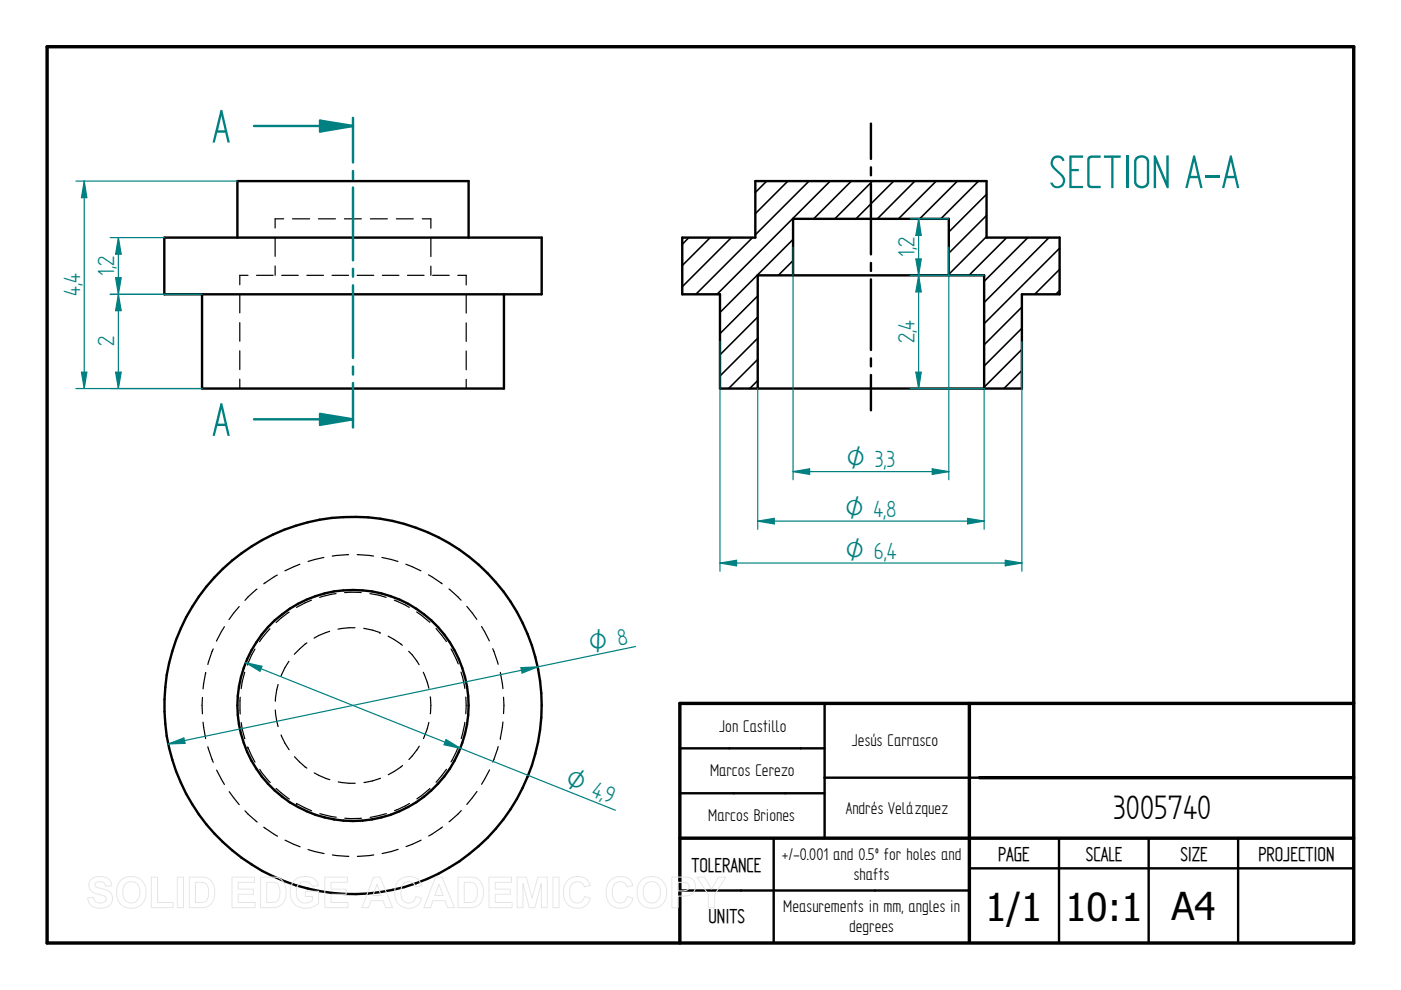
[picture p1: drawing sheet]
<svg xmlns="http://www.w3.org/2000/svg" width="297mm" height="210mm" viewBox="0 0 297 210" stroke-linecap="round" stroke-linejoin="round" font-family="sans-serif">
<path d="M10 9.9h277v190h-277zM205.5 149.1v50.5M287 149.1h-142.9v50.8M144.1 177.7h142.9M207.6 164.9h79.4" fill="none" stroke="#000" stroke-width=".72"/>
<g fill="none" stroke="#000" stroke-width=".51">
<path d="M34.8 50.4h80v12h-80zM50.3 50.4v-12h49.1v12M42.8 62.4v20h64v-20M144.1 158.7h30.7M174.8 149.1v28.6M144.1 168.2h30.7M164 177.7v22.2M207.6 164.9h-32.8M224.5 177.7v22.2M243.5 177.7v22.2M262.5 177.7v22.2M144.1 188.8h61.4"/>
<path d="M205.5 184.1h81.5"/>
<circle cx="74.8" cy="149.6" r="40"/>
<circle cx="74.9" cy="149.6" r="24.5"/>
</g>
<g fill="none" stroke="#000" stroke-width=".25">
<path d="M52.6 58.4h-1.8v2M54.4 58.4h3.5M58.3 50.4v4M58.3 56.4v2M59.7 58.4h3.5M60.2 46.4h-1.9v1.9M62 46.4h3.7M65.1 58.4h3.5M67.5 46.4h3.6M70.4 58.4h3.5M73 46.4h3.6M75.7 58.4h3.5"/>
<path d="M78.5 46.4h3.6M81.1 58.4h3.5M84 46.4h3.6M86.4 58.4h3.5M89.5 46.4h1.9v2M91.4 50.4v4M91.4 56.4v2M91.7 58.4h3.5M97.1 58.4h1.7v2M50.8 62.4v3.9M50.8 68.4v3.9M50.8 74.4v4"/>
<path d="M98.8 62.4v4M98.8 68.5v3.9M98.8 74.4v4M50.8 80.4v2M98.8 80.4v2M63.6 119.6l-3.2 1.4M68.7 118.2l-3.4 .8M73.9 117.6l-3.5 .3M75.7 117.6l3.5 .3M81 118.2l3.4 .8M86.1 119.6l3.1 1.4M45.2 137.6l-1.1 3.3"/>
<path d="M47.6 132.9l-1.7 3M50.7 128.6l-2.1 2.8M54.1 137.6l-1.6 3.2M54.5 124.9l-2.6 2.4M57.2 133.3l-2.2 2.8M58.8 121.9l-2.9 1.9M61.3 129.8l-2.8 2.2M65.1 136.3l-2.7 2.4M66 127.3l-3.1 1.5M69.9 133.9l-2.3 .8-1 .6M71.2 125.9l-3.4 .8M73.1 125.6h3.5"/>
<path d="M75.3 133.1l-3.6 .3M77.1 133.2l3.5 .9M78.4 125.9l3.5 .8M80.6 134.1h.1M82.3 134.9l3 1.9M83.6 127.3l3.2 1.5M86.7 138.1l.7 .7 1.5 2.1M88.3 129.8l2.8 2.2M90.8 121.9l3 1.9M92.5 133.3l2.2 2.7M95.2 124.9l2.5 2.4M95.6 137.6l1.6 3.2"/>
<path d="M99 128.6l2.1 2.7M102.1 132.8l1.7 3.1M104.5 137.5l1.1 3.3M42.9 147.9v3.4M43 153.1l.6 3.5M43.6 142.6h.1M43.6 142.6l-.6 3.4M44.1 158.3l1.1 3.3M50.9 147.8v3.6M51.1 153.2l.8 3.4M51.9 142.5l-.8 3.5M52.5 140.8h.1"/>
<path d="M52.5 158.4l1.6 3.2M52.5 158.4h.1M58.4 150.5l.6 3.6M59 145.1l-.6 3.6M59.6 155.8l.8 1.8 .9 1.4M61.3 140.2l-.9 1.4-.8 1.8M88.9 158.2l-2.2 2.8M89.7 142.5l1.2 3.4M90.9 153.2l-.3 1.3-.8 2.1M91.2 147.7l.2 1.9-.2 1.7M97.2 158.3l-1.6 3.2M97.7 142.5l.8 3.5"/>
<path d="M98.5 153.2l-.7 3.4M98.8 147.8v3.5M105.6 158.3l-1.1 3.3M106.1 142.6l.5 3.4M106.1 156.5h.1M106.6 153.1l-.5 3.4M106.8 147.8v3.5M45.9 163.3l1.7 3M48.6 167.9l2.1 2.7M51.9 171.9l2.6 2.4M55.1 163.1l2.2 2.8M55.9 175.4l2.9 1.9"/>
<path d="M58.5 167.2l2.8 2.2M60.4 178.1l3.2 1.4M62.4 160.4l2.7 2.5M62.9 170.3l3.2 1.6M62.9 170.3h.1M66.6 163.9l3.3 1.4M67.8 172.5l3.5 .8M71.7 165.8l2.3 .3h1.3M73.1 173.5h3.5M80.6 165l-1.6 .6-1.8 .3M81.9 172.5l-3.4 .8M85.3 162.3l-3 2"/>
<path d="M86.8 170.3l-3.2 1.6M89.3 178.1l-3.2 1.4M91.1 167.2l-2.7 2.2M93.8 175.3l-2.9 1.9M94.7 163.1l-2.2 2.8M97.8 171.9l-2.6 2.3M101.1 167.8l-2.1 2.8M103.8 163.2l-1.7 3.1M65.3 180.1l3.4 .9M70.5 181.3l3.5 .3M79.2 181.3l-3.4 .3M84.4 180.1l-3.4 .9"/>
</g>
<path d="M74.8 26.7v7.8M74.8 36.2v1.8M74.8 39.8v15.4M74.8 57v1.7M74.8 60.5v15.4M74.8 77.7v1.7M74.8 81.2v7.7h-21" fill="none" stroke="#008080" stroke-width=".51"/>
<path d="M67.9 87.8l6.9 1.1-6.9 1.2z" fill="#008080"/>
<path d="M53.8 26.7h21M67.9 87.8l6.9 1.1-6.9 1.2z" fill="none" stroke="#008080" stroke-width=".51"/>
<path d="M67.9 25.6l6.9 1.1-6.9 1.2z" fill="#008080"/>
<path d="M67.9 25.6l6.9 1.1-6.9 1.2zM74.8 25v1.7M74.8 88.9v1.7" fill="none" stroke="#008080" stroke-width=".51"/>
<g fill="none" stroke="#000" stroke-width=".34">
<path d="M162.6 38.4l-2.5 2.4M167 38.4l-6.9 6.9M171.5 38.4l-11.4 11.4M176 38.4l-24 24M180.5 38.4l-8 8M185 38.4l-8 8M189.5 38.4l-8 8M194 38.4l-8 8M198.5 38.4l-8 8M203 38.4l-8 8M207.5 38.4l-8 8M146 50.4l-1.4 1.4"/>
<path d="M150.6 50.4l-6 5.9M155.1 50.4l-10.5 10.4M159.6 50.4l-12.1 12M168.1 50.8l-15.4 15.5M168.1 55.2l-3.1 3.2M209.2 41.2l-8 8M209.2 45.7l-8 8M209.2 50.2l-8 8M213.4 50.4l-8 8M217.9 50.4l-9.2 9.2M222.4 50.4l-13.7 13.7M224.7 57.1l-5.3 5.3"/>
<path d="M224.7 52.6l-16 16M160.7 76.2l-6.2 6.2M160.7 71.7l-8 8M160.7 67.2l-8 8M160.7 62.7l-8 8M216.7 65.1l-8 8M216.7 69.6l-8 8M216.7 74.1l-8 8M216.7 78.6l-3.9 3.8M224.7 61.6l-.8 .8M160.7 80.7l-1.7 1.7"/>
</g>
<path d="M144.6 50.4h15.5v-12h49.1v12h15.5v12h-8v20h-64v-20h-8.1zM201.2 58.4v-12h-33.1v12M160.7 82.4v-24h48v24" fill="none" stroke="#000" stroke-width=".51"/>
<path d="M134.7 137.1l-99 20.6M35.7 157.7l3.3-1.2 .2 1.1z" fill="none" stroke="#008080" stroke-width=".25"/>
<path d="M35.7 157.7l3.3-1.2 .2 1.1z" fill="#008080"/>
<path d="M110.4 141.6l3.6-.2-3.3 1.3z" fill="none" stroke="#008080" stroke-width=".25"/>
<path d="M110.4 141.6l3.6-.2-3.3 1.3z" fill="#008080"/>
<path d="M52.1 140.5l3.4 .8-.4 1zM52.1 140.5l78.4 31.3" fill="none" stroke="#008080" stroke-width=".25"/>
<path d="M52.1 140.5l3.4 .8-.4 1z" fill="#008080"/>
<path d="M94.6 156.8l3 1.9-3.5-.8z" fill="none" stroke="#008080" stroke-width=".25"/>
<path d="M94.6 156.8l3 1.9-3.5-.8z" fill="#008080"/>
<path d="M23.4 62.4h19.4M25.1 62.4l.6 3.5h-1.2zM23.4 82.4h19.4" fill="none" stroke="#008080" stroke-width=".25"/>
<path d="M25.1 62.4l.6 3.5h-1.2z" fill="#008080"/>
<path d="M24.5 78.9h1.2l-.6 3.5z" fill="none" stroke="#008080" stroke-width=".25"/>
<path d="M24.5 78.9h1.2l-.6 3.5z" fill="#008080"/>
<path d="M23.4 50.4h11.4M25.1 50.4l.6 3.5h-1.2zM23.4 62.4h11.4M25.1 62.4v20" fill="none" stroke="#008080" stroke-width=".25"/>
<path d="M25.1 50.4l.6 3.5h-1.2z" fill="#008080"/>
<path d="M24.5 58.9h1.2l-.6 3.5z" fill="none" stroke="#008080" stroke-width=".25"/>
<path d="M24.5 58.9h1.2l-.6 3.5z" fill="#008080"/>
<path d="M25.1 50.4v12M193 58.4h8.2M193 46.4h8.2M194.2 54.9h1.1l-.5 3.5z" fill="none" stroke="#008080" stroke-width=".25"/>
<path d="M194.2 54.9h1.1l-.5 3.5z" fill="#008080"/>
<path d="M194.8 46.4l.5 3.5h-1.1z" fill="none" stroke="#008080" stroke-width=".25"/>
<path d="M194.8 46.4l.5 3.5h-1.1z" fill="#008080"/>
<path d="M193 58.4h15.7M194.8 46.4v12M194.2 78.9h1.1l-.5 3.5zM193 82.4h15.7" fill="none" stroke="#008080" stroke-width=".25"/>
<path d="M194.2 78.9h1.1l-.5 3.5z" fill="#008080"/>
<path d="M194.8 58.4l.5 3.5h-1.1z" fill="none" stroke="#008080" stroke-width=".25"/>
<path d="M194.8 58.4l.5 3.5h-1.1z" fill="#008080"/>
<path d="M194.8 58.4v24M152.7 72.4v48.7M216.7 72.4v48.7M213.1 118.8l3.6 .6-3.6 .6z" fill="none" stroke="#008080" stroke-width=".25"/>
<path d="M184.7 26.2v7.5M184.7 35.5v1.7M184.7 39v14.9M184.7 55.8v1.6M184.7 59.2v15M184.7 76v1.7M184.7 79.5v7.5" fill="none" stroke="#000" stroke-width=".51"/>
<path d="M213.1 118.8l3.6 .6-3.6 .6z" fill="#008080"/>
<path d="M152.7 119.4l3.5-.6v1.2z" fill="none" stroke="#008080" stroke-width=".25"/>
<path d="M152.7 119.4l3.5-.6v1.2z" fill="#008080"/>
<path d="M168.1 52.4v49.3M201.2 52.4v49.3M168.1 100l3.6-.6v1.2zM152.7 119.4h64" fill="none" stroke="#008080" stroke-width=".25"/>
<path d="M168.1 100l3.6-.6v1.2z" fill="#008080"/>
<path d="M197.7 99.4l3.5 .6-3.5 .6z" fill="none" stroke="#008080" stroke-width=".25"/>
<path d="M197.7 99.4l3.5 .6-3.5 .6z" fill="#008080"/>
<path d="M160.7 82.4v29.8M168.1 100h33.1M208.7 82.4v29.8M160.7 110.5l3.5-.6v1.2z" fill="none" stroke="#008080" stroke-width=".25"/>
<path d="M160.7 110.5l3.5-.6v1.2z" fill="#008080"/>
<path d="M205.1 109.9l3.6 .6-3.6 .6z" fill="none" stroke="#008080" stroke-width=".25"/>
<path d="M205.1 109.9l3.6 .6-3.6 .6z" fill="#008080"/>
<path d="M16.1 38.4h34.2M17.3 78.9h1.1l-.5 3.5zM16.1 82.4h26.7M160.7 110.5h48" fill="none" stroke="#008080" stroke-width=".25"/>
<path d="M17.3 78.9h1.1l-.5 3.5z" fill="#008080"/>
<path d="M17.9 38.4l.5 3.5h-1.1z" fill="none" stroke="#008080" stroke-width=".25"/>
<path d="M17.9 38.4l.5 3.5h-1.1z" fill="#008080"/>
<path d="M17.9 38.4v44" fill="none" stroke="#008080" stroke-width=".25"/>
<g fill="none" stroke="#e6e6e6" stroke-width=".21">
<path d="M19.3 186.5a3.1 3.1 0 0 1 4 .2l.4 1.1-1.3 .1a1.28 1.28 0 0 0-1-1 1.28 1.28 0 0 0-1.3 .5v.4a5.6 5.6 0 0 0 2.5 .9 1.98 1.98 0 0 1 1.2 2.4 1.98 1.98 0 0 1-2.2 1.5 2.48 2.48 0 0 1-3-2.2l1.2-.2a1.44 1.44 0 0 0 1.3 1.3 1.44 1.44 0 0 0 1.5-.9 1.18 1.18 0 0 0-1.4-.9 2.36 2.36 0 0 1-2.4-2l.1-.7zM25.8 186.5a3.3 3.3 0 0 1 3.9-.1 3.3 3.3 0 0 1 1.2 3.8 3.2 3.2 0 0 1-3.8 2.3 3.2 3.2 0 0 1-2.4-3.8 3 3 0 0 1 1.1-2.2zM26.5 187.5a1.87 1.87 0 0 1 2.2-.4 1.87 1.87 0 0 1 1 2.1 1.87 1.87 0 0 1-1.8 2.3 1.87 1.87 0 0 1-1.9-2.3l.1-.8zM32.1 186h1.3v5.3h3.3v1.1h-4.6zM37.6 186h1.3v6.4h-1.3zM40.1 186h2.4a2.79 2.79 0 0 1 3 3.3 2.79 2.79 0 0 1-2.9 3.1h-2.5zM41.4 187.1a2.64 2.64 0 0 1 2.5 .5 3.3 3.3 0 0 1-.3 3.5l-.8 .2h-1.4zM49.2 186h4.8v1.1h-3.5v1.4h3.2v1.1h-3.2v1.7h3.6v1.1h-4.9zM55.2 186h2.4a2.79 2.79 0 0 1 3.1 3.3 2.79 2.79 0 0 1-3 3.1h-2.5zM56.6 187.1a2.64 2.64 0 0 1 2.4 .5 3.3 3.3 0 0 1-.3 3.5l-.8 .2h-1.3zM62.3 186.8a3.6 3.6 0 0 1 4.6-.2l.6 1.1-1.3 .3a1.8 1.8 0 0 0-2.2-1 1.8 1.8 0 0 0-1.2 2.1 2.01 2.01 0 0 0 1.1 2.2 2.01 2.01 0 0 0 2.3-.4v-.8h-1.5v-1.1h2.9v2.6a3.8 3.8 0 0 1-5.5-.3 4 4 0 0 1 .2-4.5zM68.9 186h4.8v1.1h-3.5v1.4h3.2v1.1h-3.2v1.7h3.6v1.1h-4.9z"/>
<path d="M79.2 186h1.4l2.6 6.4h-1.4l-.6-1.4h-2.5l-.6 1.4h-1.4zM79.9 187.5l.9 2.4h-1.7zM84.5 186.7a2.87 2.87 0 0 1 4.9 1l-1.3 .3a1.6 1.6 0 0 0-1.8-1 1.6 1.6 0 0 0-1.3 1.7 2.19 2.19 0 0 0 1.3 2.7 1.55 1.55 0 0 0 1.9-1.3l1.2 .4a2.93 2.93 0 0 1-3.4 2 2.93 2.93 0 0 1-2.3-3.3v-.6a3.2 3.2 0 0 1 .8-1.9zM92.3 186h1.4l2.6 6.4h-1.4l-.5-1.4h-2.6l-.5 1.4h-1.4zM93 187.5l.9 2.4h-1.7zM97.1 186h2.4a2.79 2.79 0 0 1 3 3.3 2.79 2.79 0 0 1-2.9 3.1h-2.5zM98.4 187.1a2.64 2.64 0 0 1 2.4 .5 3.3 3.3 0 0 1-.2 3.5l-.9 .2h-1.3zM103.7 186h4.8v1.1h-3.5v1.4h3.2v1.1h-3.2v1.7h3.6v1.1h-4.9zM109.6 186h2l1.2 4.4 1.2-4.4h2v6.4h-1.2v-5.1l-1.4 5.1h-1.2l-1.3-5.1v5.1h-1.3zM117.2 186h1.3v6.4h-1.3zM120.3 186.7a2.87 2.87 0 0 1 4.8 1l-1.2 .3a1.6 1.6 0 0 0-1.9-1 1.6 1.6 0 0 0-1.2 1.7 2.19 2.19 0 0 0 1.3 2.7 1.55 1.55 0 0 0 1.8-1.3l1.3 .4a2.93 2.93 0 0 1-3.5 2 2.93 2.93 0 0 1-2.2-3.3v-.6a3.2 3.2 0 0 1 .8-1.9zM129.3 186.7a2.87 2.87 0 0 1 4.9 1l-1.2 .3a1.6 1.6 0 0 0-1.9-1 1.6 1.6 0 0 0-1.3 1.7 2.19 2.19 0 0 0 1.3 2.7 1.55 1.55 0 0 0 1.9-1.3l1.2 .4a2.93 2.93 0 0 1-3.4 2 2.93 2.93 0 0 1-2.3-3.3l.1-.6a3.2 3.2 0 0 1 .7-1.9z"/>
<path d="M136.2 186.5a3.3 3.3 0 0 1 3.9-.1 3.3 3.3 0 0 1 1.1 3.8 3.2 3.2 0 0 1-3.7 2.3 3.2 3.2 0 0 1-2.4-3.8 3 3 0 0 1 1.1-2.2zM136.9 187.5a1.87 1.87 0 0 1 2.2-.4 1.87 1.87 0 0 1 .9 2.1 1.87 1.87 0 0 1-1.8 2.3 1.87 1.87 0 0 1-1.8-2.3l.1-.8zM142.4 186h2.1a2.5 2.5 0 0 1 2.7 1 2.08 2.08 0 0 1-.1 2.2 2.08 2.08 0 0 1-2.1 .8h-1.2v2.4h-1.4zM143.8 187.1h.6a1.28 1.28 0 0 1 1.7 .9 1.22 1.22 0 0 1-1.6 .9h-.7zM147.8 186h1.5l1.6 2.5 1.4-2.5h1.6l-2.4 3.7v2.7h-1.3v-2.7z"/>
</g>
<g font-size="11.3" fill="#008080">
<text x="45" y="30.2">A</text>
<text x="222.4" y="39.9">SECTION A-A</text>
<text x="45" y="92.4">A</text>
</g>
<g font-size="8.1">
<text x="236" y="173.7">3005740</text>
<text x="208.9" y="195.3">1/1</text>
<text x="225.9" y="195.3">10:1</text>
<text x="248.4" y="195.1">A4</text>
</g>
<g font-size="5.6" fill="#008080">
<text x="24.2" y="58.5" transform="rotate(-90 24.2 58.5)">1,2</text>
<text x="193.9" y="54.5" transform="rotate(-90 193.9 54.5)">1,2</text>
<text x="17" y="62.8" transform="rotate(-90 17 62.8)">4,4</text>
<text x="24.2" y="73.4" transform="rotate(-90 24.2 73.4)">2</text>
<text x="193.9" y="72.8" transform="rotate(-90 193.9 72.8)">2,4</text>
<text x="127.7" y="169.7" transform="rotate(22 127.7 169.7)">9</text>
</g>
<g font-size="5.4" fill="#008080">
<text x="179.5" y="99.1">O 3,3</text>
<text x="179.2" y="109.6">O 4,8</text>
<text x="179.2" y="118.5">O 6,4</text>
<text x="125.3" y="138.2" transform="rotate(-12 125.3 138.2)">O 8</text>
<text x="119.6" y="166.5" transform="rotate(22 119.6 166.5)">O 4,</text>
</g>
<g font-size="4.8">
<text x="146.6" y="184.8">TOLERANCE</text>
<text x="211.6" y="182.5">PAGE</text>
<text x="230.2" y="182.5">SCALE</text>
<text x="250.3" y="182.5">SIZE</text>
<text x="266.8" y="182.5">PROJECTION</text>
<text x="150.2" y="195.8">UNITS</text>
</g>
<g font-size="4.1">
<text x="152.5" y="155.1">Jon Castillo</text>
<text x="180.6" y="158.2">Jesús Carrasco</text>
<text x="150.5" y="164.5">Marcos Cerezo</text>
<text x="179.3" y="172.6">Andrés Velázquez</text>
<text x="150.2" y="174.1">Marcos Briones</text>
<text x="165.8" y="182.4">+/-0.001 and 0.5º for holes and</text>
<text x="181" y="186.6">shafts</text>
<text x="166.1" y="193.5">Measurements in mm, angles in</text>
<text x="180" y="197.6">degrees</text>
</g>
</svg>
